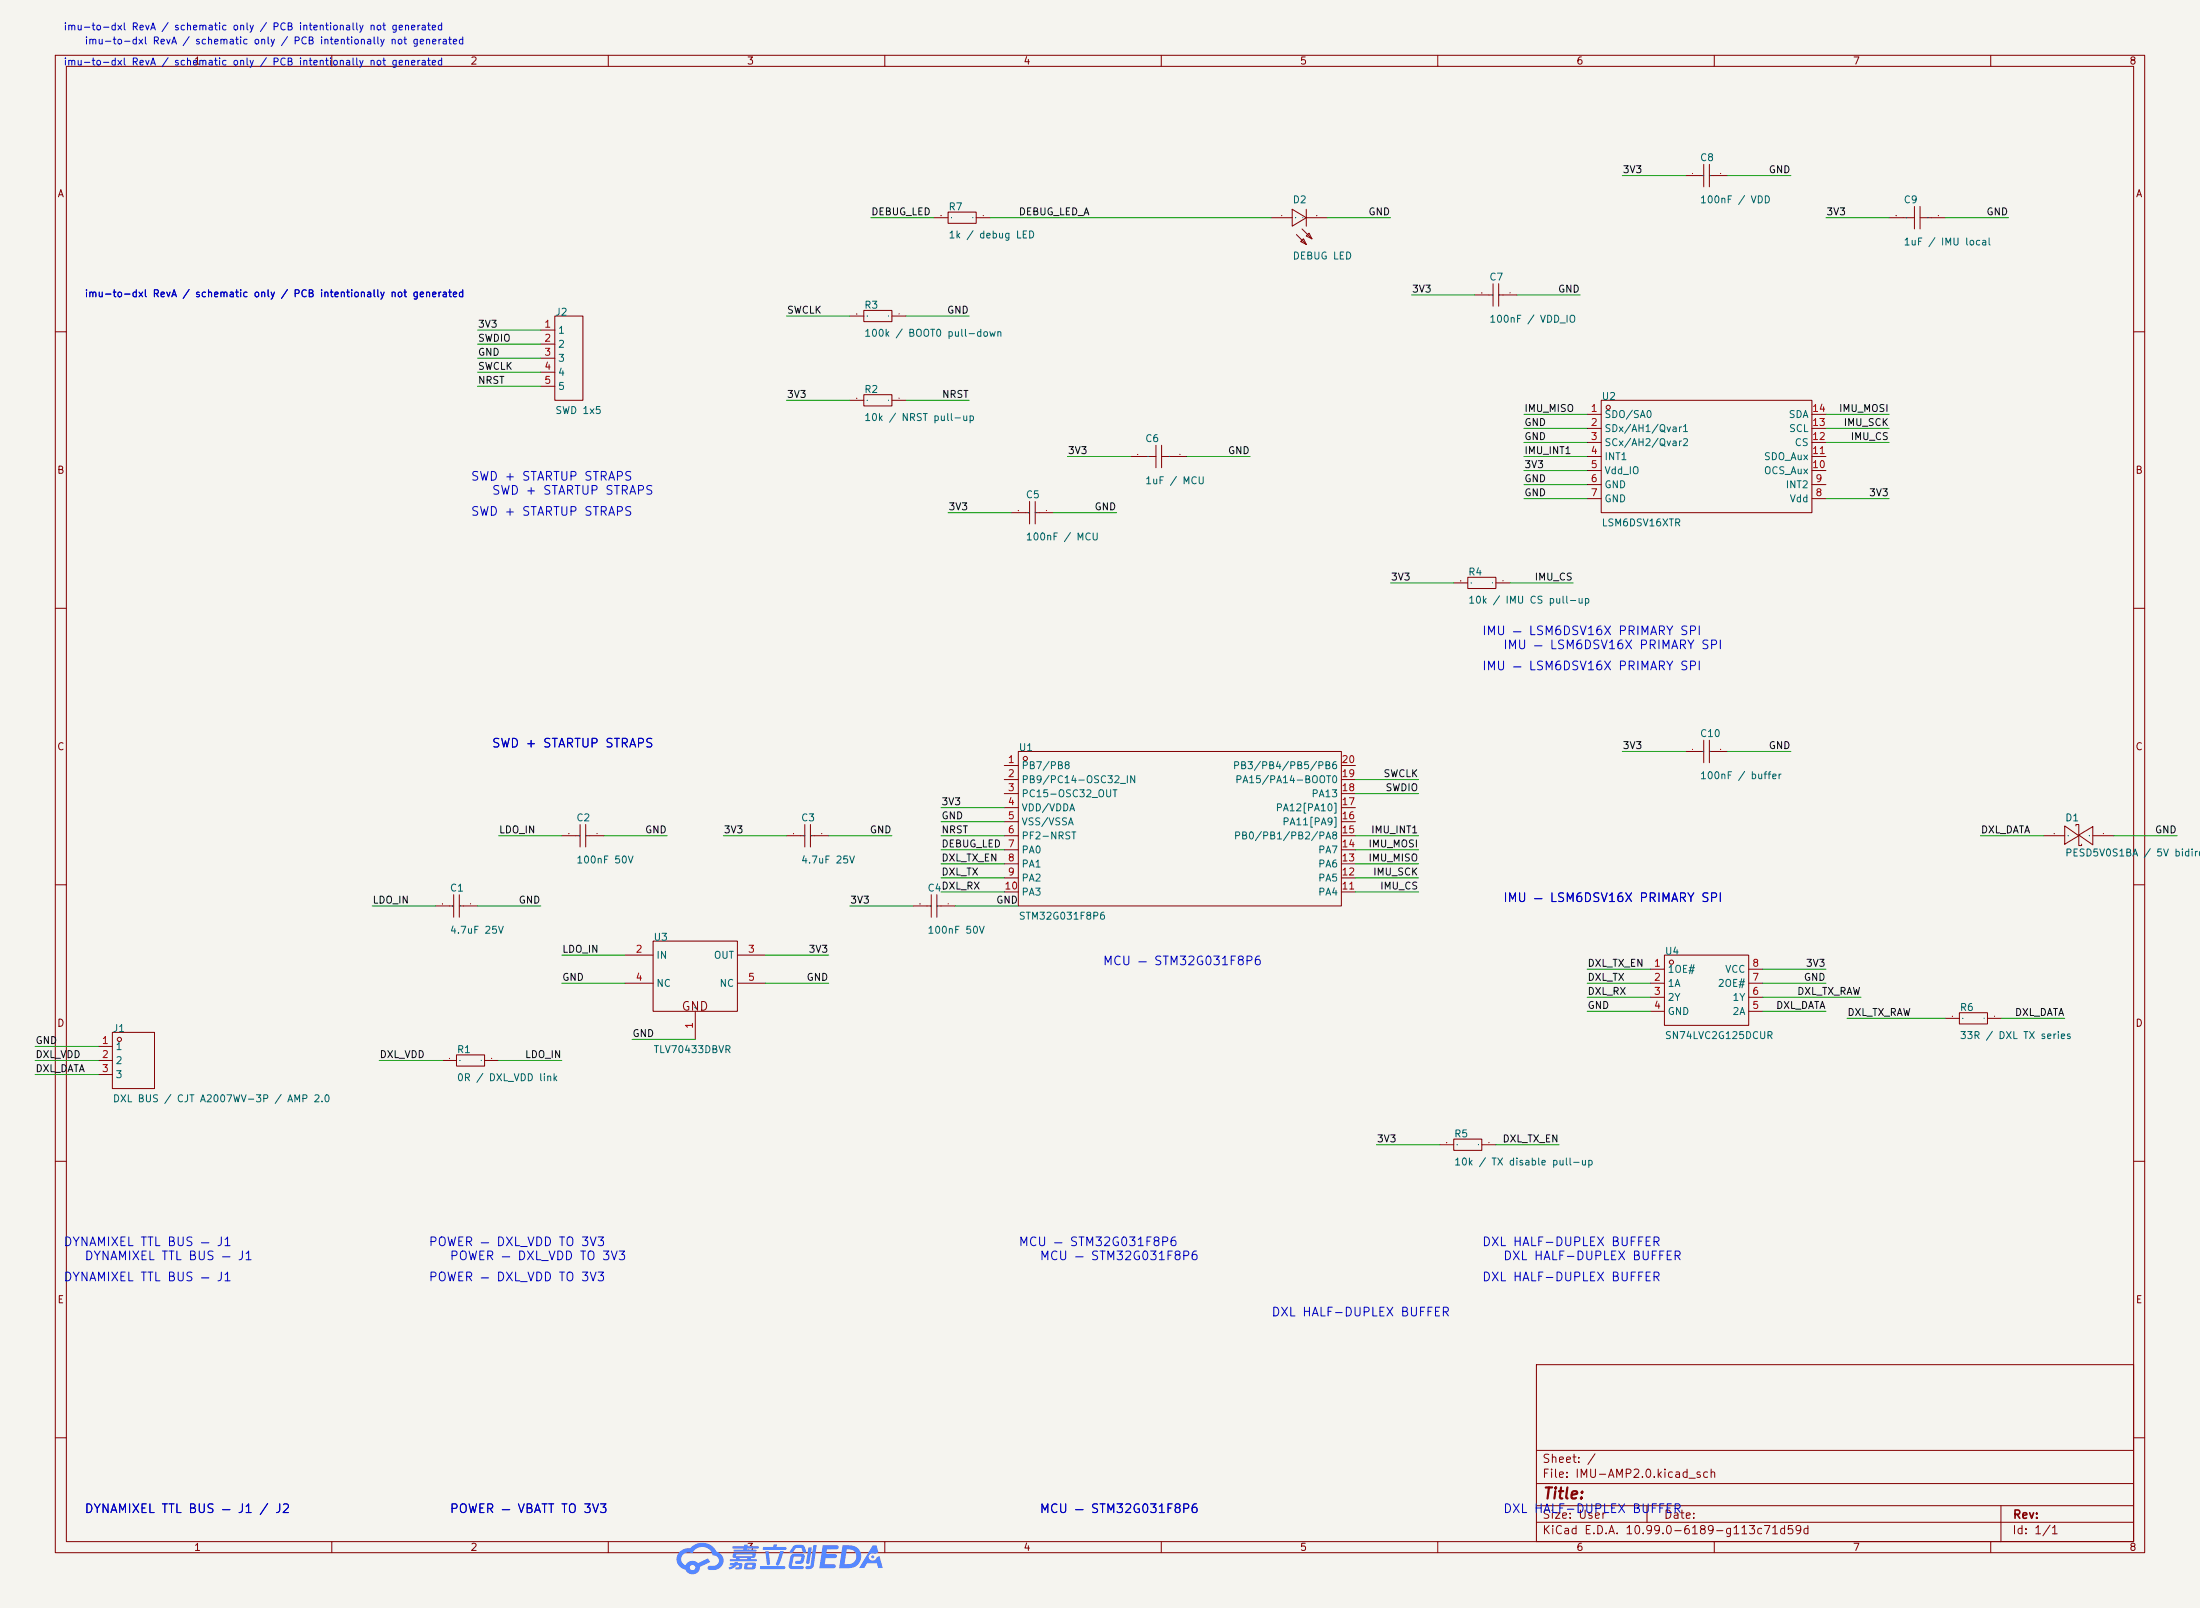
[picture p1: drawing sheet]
<svg xmlns="http://www.w3.org/2000/svg" width="398mm" height="291mm" viewBox="0 0 398 291" stroke-linecap="round" stroke-linejoin="round" font-family="sans-serif">
<path d="M0 0h397.8v290.8h-397.8z" fill="#f5f4ef" stroke="#f5f4ef" stroke-width=".18"/>
<g fill="none" stroke="#840000" stroke-width=".18">
<path d="M10 10h377.8v270.8h-377.8zM12 12h373.8v266.8h-373.8zM60 10v2M110 10v2M160 10v2M210 10v2M260 10v2M310 10v2M360 10v2M304.8 31.7h3.3M308.1 29.7v4.1M309.1 31.7h3.3"/>
<path d="M309.1 29.7v4.1M341.6 39.4h4.6M346.2 37.3v4.1M347.2 39.4h4.6M347.2 37.3v4.1M10 60h2M266.7 53.3h3.3M270 51.3v4.1M271 53.3h3.3M271 51.3v4.1M385.8 60h2M10 110h2"/>
<path d="M262.9 105.4h2.5M265.4 104.4h5.1v2h-5.1zM270.5 105.4h2.5M385.8 110h2M181.6 138.4h2.5M184.1 135.9h58.5v27.9h-58.5zM242.6 138.4h2.5M10 160h2M101.6 151.1h3.3M104.9 149.1v4.1M105.9 151.1h3.3M105.9 149.1v4.1"/>
<path d="M142.2 151.1h3.3M145.5 149.1v4.1M146.6 151.1h3.3M146.6 149.1v4.1M181.6 151.1h2.5M181.6 141h2.5M181.6 143.5h2.5M181.6 146h2.5M181.6 148.6h2.5M181.6 153.7h2.5M181.6 156.2h2.5M181.6 158.7h2.5"/>
<path d="M242.6 151.1h2.5M242.6 141h2.5M242.6 143.5h2.5M242.6 146h2.5M242.6 148.6h2.5M242.6 153.7h2.5M242.6 156.2h2.5M242.6 158.7h2.5M369.6 151.1h3.8M373.4 149.4l2.5 1.7-2.5 1.6zM375.4 149.4v-.3h.5v3.8h.5v-.2M375.9 151l2.6-1.5v3.3z"/>
<path d="M378.5 151.1h3.8M385.8 160h2M78.7 163.8h3.3M82 161.8v4.1M83.1 163.8h3.3M83.1 161.8v4.1M113 172.7h5.1M113 177.8h5.1M118.1 170.2h15.2v12.7h-15.2zM133.3 172.7h5.1M133.3 177.8h5.1M181.6 161.3h2.5"/>
<path d="M242.6 161.3h2.5M298.4 177.8h2.6M298.4 175.3h2.6M301 172.7h15.2v12.7h-15.2zM316.2 177.8h2.6M316.2 175.3h2.6M125.7 182.9v5.1M298.4 180.3h2.6M298.4 182.9h2.6M316.2 180.3h2.6M316.2 182.9h2.6M351.8 184.1h2.5"/>
<path d="M354.3 183.1h5.1v2.1h-5.1zM359.4 184.1h2.5M10 210h2M260.3 207h2.6M262.9 206h5.1v2h-5.1zM268 207h2.5M385.8 210h2M10 260h2M277.8 246.8h108v32h-108zM385.8 260h2M60 278.8v2M110 278.8v2"/>
<path d="M160 278.8v2M210 278.8v2M260 278.8v2M277.8 275.3h108M277.8 272.3h108M277.8 268.3h108M277.8 262.3h108M297.8 272.3v3M310 278.8v2M360 278.8v2M361.8 272.3v6.5"/>
<circle cx="185.4" cy="137.2" r=".38"/>
<circle cx="302.3" cy="174" r=".38"/>
</g>
<g fill="#58f">
<path d="M122.9 280.6a2.96 2.96 0 0 1 2-.7l1.1-.7a2.79 2.79 0 0 1 3.5 1.4 1.69 1.69 0 0 1 1.3 1.9 1.69 1.69 0 0 1-1.7 1.4h-.9l-.2-.4 .2-.3 1.1-.1 .6-.5 .1-.3-.1-.5-.3-.3-.4-.2a.38 .38 0 0 1-.4-.1 .38 .38 0 0 1-.1-.4l-.6-.7-.9-.4-1.1 .2-.7 .7a.37 .37 0 0 1-.3 .3 .37 .37 0 0 1-.4-.2l-.8 .1-.6 .6-.1 .7 .3 .7a.36 .36 0 0 0 .4 .2 .36 .36 0 0 0 .3-.3 1.42 1.42 0 0 1 2 0l1.8-.9 .4 .7-1.8 .9-.2 .6-.6 .6h-.9l-.7-.4a1.31 1.31 0 0 0-1-.7h1.5l.2 .3 .3 .1 .4-.1 .2-.3-.2-.3-.3-.2-.4 .1-.2 .4h-1.6l-.2-.2a1.84 1.84 0 0 1 0-2.7z"/>
<path d="M132 282.7h.8l.1-.2h.5v.1l.7 .1 .2 .2-.2 .7-.3 .2h-.8v-.4l.6-.1v-.2h-.4a2.12 2.12 0 0 1-1.3 .7l-.2-.3 .9-.4h-.7z"/>
<path d="M132.5 279.6h2l.1-.3h.6v.3h1.8l.3 .2-.3 .2h-1.9v.2h1.6l.1 .2-.1 .2h-3.9l-.1-.1v-.3h1.7l.1-.2h-2l-.1-.1z"/>
<path d="M132.7 280.9l.3-.1h3.5l.2 .2-.1 .5-.3 .2h-.5l-.1 .3h1l.2 .2-.2 .1h-4.7v-.3h1.1v-.3h.6l.1 .3h1.2l.2-.3h-2.5l-.2-.1v-.3l3.4 .1 .2-.2-2.9-.1-.1 .2h-.6z"/>
<path d="M134.7 282.7l.4-.1h1.4l.2 .3-.1 .6-.4 .3h-1.5l-.1-.4h1.3l.2-.3-.1-.1h-.7l-.2 .4h-.5z"/>
<path d="M138.4 280.5h.6l.3 2.3-.3 .2-.3-.2z"/>
<path d="M138 279.7h1.8l.2-.4h.5l-.1 .4h1.6l.2 .3-.3 .3h-3.8l-.2-.1z"/>
<path d="M141.1 280.5h.6l-.8 2.3-.1 .2-.3 .1-.2-.3z"/>
<path d="M137.5 283.2h4.3l.2 .3-.3 .2h-4.1l-.2-.1z"/>
<path d="M143.5 279.6l.5-.2h1.2l.3 .4 .3 .9-.6 .1-.3-.9h-.8l-.2 .1-.5 .8h-.6v-.2z"/>
<path d="M143.1 281.2l.6-.3h1.3l.4 .2 .1 .5-.3 1-.4 .2-.9-.1-.1-.2 .1-.2 .9-.1 .1-.7h-1.3l-.4 1.6 .1 .1h1.9l.2 .2-.2 .3h-2l-.4-.2-.2-.4 .3-1.6z"/>
<path d="M146.2 279.8h.6l-.4 2.8-.4 .2-.2-.3z"/>
<path d="M147.1 279.4h.6l-.6 3.8-.4 .5h-.9l-.1-.2v-.2l.7-.1 .2-.2z"/>
<path d="M148.8 279.4h2.5l.3 .2v.4l-.2 .2h-1.9l-.1 .8h1.7l.2 .2 .1 .3-.4 .3h-1.7l-.2 1.1h1.8l.2 .3-.2 .3-2.7 .1z"/>
<path d="M152.4 279.4l2 .2 .6 .3 .5 .5 .2 .7v.9l-.4 .7-.6 .5-.9 .4h-2.1l.2-.7 2.1-.2 .5-.3 .3-.7v-.7l-.3-.5-.5-.3h-.9l-.4 2.7h-.8z"/>
<path d="M157.8 279.5h.7l.3 1.2-.6 .3-.4-.1-.4 .1-.3 .4v.4l.4 .3 .5 .1 .3-.2 .2-.4 .5-.2 .6 2.1h-.8l-.2-.8h-1.8l-.5 .8h-.9z"/>
<circle cx="157.8" cy="281.6" r=".27"/>
</g>
<g fill="none" stroke="#840000" stroke-width=".18">
<path d="M168.9 39.4h2.5M171.4 38.4h5.1v2h-5.1zM176.5 39.4h2.6M229.9 39.4h3.8M233.7 37.8l2.5 1.6-2.5 1.5zM236.2 37.8v3.1M236.2 39.4h3.8M97.8 59.7h2.5M100.3 57.1h5.1v15.3h-5.1zM153.7 57.1h2.5M156.2 56.1h5.1v2.1h-5.1zM161.3 57.1h2.5"/>
<path d="M234.4 42.4l1.8 1.8M235.2 43.7l.5-.5 .5 1zM235.5 41.4l1.7 1.8M236.2 42.7l.5-.5 .5 1zM97.8 62.2h2.5M97.8 64.8h2.5M97.8 67.3h2.5M97.8 69.8h2.5M153.7 72.4h2.5M156.2 71.4h5.1v2h-5.1zM161.3 72.4h2.5M287 74.9h2.6"/>
<path d="M287 77.5h2.6M289.6 72.4h38.1v20.3h-38.1zM327.7 74.9h2.5M327.7 77.5h2.5M182.9 92.7h3.3M186.2 90.7v4M187.2 92.7h3.3M187.2 90.7v4M204.5 82.5h4.5M209 80.5v4.1M210.1 82.5h4.5M210.1 80.5v4.1"/>
<path d="M287 82.5h2.6M287 80h2.6M287 85.1h2.6M287 87.6h2.6M287 90.2h2.6M327.7 82.5h2.5M327.7 80h2.5M327.7 85.1h2.5M327.7 87.6h2.5M327.7 90.2h2.5M304.8 135.9h3.3M308.1 133.9v4"/>
<path d="M309.1 135.9h3.3M309.1 133.9v4M165.1 163.8h3.3M168.4 161.8v4.1M169.4 163.8h3.3M169.4 161.8v4.1M17.8 189.2h2.5M17.8 191.8h2.5M17.8 194.3h2.5M20.3 186.7h7.6v10.1h-7.6zM80 191.8h2.5M82.5 190.8h5.1v2h-5.1z"/>
<path d="M87.6 191.8h2.6"/>
<circle cx="290.8" cy="73.7" r=".38"/>
<circle cx="21.6" cy="188" r=".38"/>
</g>
<g fill="none" stroke="#009600" stroke-width=".18">
<path d="M157.5 39.4h11.4M179.1 39.4h50.8M240 39.4h11.5M293.4 31.7h11.4M312.4 31.7h11.4M330.2 39.4h11.4M351.8 39.4h11.4M86.4 59.7h11.4M142.2 57.1h11.5M163.8 57.1h11.5M255.3 53.3h11.4M274.3 53.3h11.4"/>
<path d="M86.4 67.3h11.4M86.4 64.8h11.4M86.4 62.2h11.4M86.4 69.8h11.4M142.2 72.4h11.5M163.8 72.4h11.5M275.6 77.5h11.4M275.6 74.9h11.4M330.2 77.5h11.4M330.2 74.9h11.4M171.4 92.7h11.5M190.5 92.7h11.4"/>
<path d="M193 82.5h11.5M214.6 82.5h11.5M275.6 85.1h11.4M275.6 82.5h11.4M275.6 87.6h11.4M275.6 90.2h11.4M275.6 80h11.4M330.2 90.2h11.4M330.2 80h11.4M251.5 105.4h11.4M273 105.4h11.5M293.4 135.9h11.4"/>
<path d="M312.4 135.9h11.4M90.2 151.1h11.4M109.2 151.1h11.4M130.8 151.1h11.4M149.9 151.1h11.4M170.2 151.1h11.4M170.2 156.2h11.4M170.2 158.7h11.4M170.2 146h11.4M170.2 148.6h11.4M170.2 153.7h11.4M245.1 151.1h11.4"/>
<path d="M245.1 156.2h11.4M245.1 158.7h11.4M245.1 153.7h11.4M245.1 143.5h11.4M245.1 141h11.4M358.1 151.1h11.5M382.3 151.1h11.4M67.3 163.8h11.4M86.4 163.8h11.4M101.6 172.7h11.4M101.6 177.8h11.4M138.4 172.7h11.5"/>
<path d="M138.4 177.8h11.5M153.7 163.8h11.4M170.2 161.3h11.4M172.7 163.8h11.4M245.1 161.3h11.4M287 175.3h11.4M287 177.8h11.4M318.8 175.3h11.4M318.8 177.8h11.4M6.3 191.8h11.5M6.3 194.3h11.5M6.3 189.2h11.5"/>
<path d="M68.6 191.8h11.4M90.2 191.8h11.4M114.3 188h11.4M287 180.3h11.4M287 182.9h11.4M318.8 180.3h17.7M318.8 182.9h11.4M334 184.1h17.8M361.9 184.1h11.5M248.9 207h11.4M270.5 207h11.4"/>
</g>
<text font-size="2" fill="#840000" x="278.8" y="271.6">Title:</text>
<g font-size="1.6" fill="#0000c2">
<text x="85" y="87.3">SWD + STARTUP STRAPS</text>
<text x="88.8" y="89.8">SWD + STARTUP STRAPS</text>
<text x="85" y="93.7">SWD + STARTUP STRAPS</text>
<text x="267.9" y="115.2">IMU — LSM6DSV16X PRIMARY SPI</text>
<text x="271.7" y="117.8">IMU — LSM6DSV16X PRIMARY SPI</text>
<text x="267.9" y="121.6">IMU — LSM6DSV16X PRIMARY SPI</text>
<text x="88.8" y="135.6">SWD + STARTUP STRAPS</text>
<text x="271.7" y="163.5">IMU — LSM6DSV16X PRIMARY SPI</text>
<text x="199.3" y="174.9">MCU — STM32G031F8P6</text>
<text x="11.4" y="225.7">DYNAMIXEL TTL BUS — J1</text>
<text x="77.4" y="225.7">POWER — DXL_VDD TO 3V3</text>
<text x="184.1" y="225.7">MCU — STM32G031F8P6</text>
<text x="267.9" y="225.7">DXL HALF-DUPLEX BUFFER</text>
<text x="11.4" y="232.1">DYNAMIXEL TTL BUS — J1</text>
<text x="15.2" y="228.3">DYNAMIXEL TTL BUS — J1</text>
<text x="77.4" y="232.1">POWER — DXL_VDD TO 3V3</text>
<text x="81.2" y="228.3">POWER — DXL_VDD TO 3V3</text>
<text x="187.9" y="228.3">MCU — STM32G031F8P6</text>
<text x="267.9" y="232.1">DXL HALF-DUPLEX BUFFER</text>
<text x="271.7" y="228.3">DXL HALF-DUPLEX BUFFER</text>
<text x="229.8" y="238.4">DXL HALF-DUPLEX BUFFER</text>
<text x="15.2" y="274">DYNAMIXEL TTL BUS — J1 / J2</text>
<text x="81.2" y="274">POWER — VBATT TO 3V3</text>
<text x="187.9" y="274">MCU — STM32G031F8P6</text>
<text x="271.7" y="274">DXL HALF-DUPLEX BUFFER</text>
</g>
<text font-size="1.6" fill="#840000" x="123.1" y="183.2">GND</text>
<g font-size="1.5" fill="#840000">
<text x="278.8" y="267.6">File: IMU-AMP2.0.kicad_sch</text>
<text x="278.8" y="264.9">Sheet: /</text>
<text x="278.8" y="275">Size: User</text>
<text x="300.8" y="275">Date:</text>
<text x="363.9" y="275">Rev:</text>
<text x="278.8" y="277.8">KiCad E.D.A. 10.99.0-6189-g113c71d59d</text>
<text x="363.8" y="277.8">Id: 1/1</text>
</g>
<g font-size="1.3" fill="#0000c2">
<text x="11.4" y="5.8">imu-to-dxl RevA / schematic only / PCB intentionally not generated</text>
<text x="15.2" y="8.3">imu-to-dxl RevA / schematic only / PCB intentionally not generated</text>
<text x="11.4" y="12.1">imu-to-dxl RevA / schematic only / PCB intentionally not generated</text>
<text x="15.2" y="54.1">imu-to-dxl RevA / schematic only / PCB intentionally not generated</text>
</g>
<g font-size="1.3" fill="#840000">
<text x="35" y="12">1</text>
<text x="85" y="12">2</text>
<text x="135" y="12">3</text>
<text x="185" y="12">4</text>
<text x="235" y="12">5</text>
<text x="285" y="12">6</text>
<text x="335" y="12">7</text>
<text x="385" y="12">8</text>
<text x="10.3" y="36">A</text>
<text x="386.2" y="36">A</text>
<text x="10.2" y="86">B</text>
<text x="386.1" y="86">B</text>
<text x="10.2" y="136">C</text>
<text x="386.1" y="136">C</text>
<text x="10.2" y="186">D</text>
<text x="386.1" y="186">D</text>
<text x="10.3" y="236">E</text>
<text x="386.1" y="236">E</text>
<text x="35" y="280.8">1</text>
<text x="85" y="280.8">2</text>
<text x="135" y="280.8">3</text>
<text x="185" y="280.8">4</text>
<text x="235" y="280.8">5</text>
<text x="285" y="280.8">6</text>
<text x="335" y="280.8">7</text>
<text x="385" y="280.8">8</text>
</g>
<g font-size="1.3" fill="#006464">
<text x="307.3" y="29.4">C8</text>
<text x="171.4" y="38.3">R7</text>
<text x="233.7" y="37.1">D2</text>
<text x="307.3" y="37.1">100nF / VDD</text>
<text x="344.2" y="37.1">C9</text>
<text x="171.4" y="43.4">1k / debug LED</text>
<text x="233.7" y="47.2">DEBUG LED</text>
<text x="344.2" y="44.7">1uF / IMU local</text>
<text x="269.2" y="51">C7</text>
<text x="100.3" y="57.4">J2</text>
<text x="156.2" y="56.1">R3</text>
<text x="269.2" y="58.7">100nF / VDD_IO</text>
<text x="100.8" y="60.7">1</text>
<text x="100.8" y="63.2">2</text>
<text x="100.8" y="65.7">3</text>
<text x="156.2" y="61.2">100k / BOOT0 pull-down</text>
<text x="100.8" y="68.3">4</text>
<text x="100.8" y="70.8">5</text>
<text x="156.2" y="71.4">R2</text>
<text x="100.3" y="75.2">SWD 1x5</text>
<text x="156.2" y="76.4">10k / NRST pull-up</text>
<text x="289.5" y="72.6">U2</text>
<text x="290" y="75.9">SDO/SA0</text>
<text x="323.4" y="75.9">SDA</text>
<text x="207" y="80.2">C6</text>
<text x="290" y="78.4">SDx/AH1/Qvar1</text>
<text x="290" y="81">SCx/AH2/Qvar2</text>
<text x="290" y="83.5">INT1</text>
<text x="318.9" y="83.5">SDO_Aux</text>
<text x="323.4" y="78.4">SCL</text>
<text x="324.4" y="81">CS</text>
<text x="207" y="87.9">1uF / MCU</text>
<text x="290" y="86.1">Vdd_IO</text>
<text x="290" y="88.6">GND</text>
<text x="318.9" y="86.1">OCS_Aux</text>
<text x="322.8" y="88.6">INT2</text>
<text x="185.4" y="90.4">C5</text>
<text x="289.5" y="95.5">LSM6DSV16XTR</text>
<text x="290" y="91.1">GND</text>
<text x="323.5" y="91.1">Vdd</text>
<text x="185.4" y="98">100nF / MCU</text>
<text x="265.4" y="104.4">R4</text>
<text x="265.4" y="109.5">10k / IMU CS pull-up</text>
<text x="184.1" y="136.1">U1</text>
<text x="307.3" y="133.6">C10</text>
<text x="184.6" y="139.4">PB7/PB8</text>
<text x="184.6" y="141.9">PB9/PC14-OSC32_IN</text>
<text x="222.8" y="139.4">PB3/PB4/PB5/PB6</text>
<text x="223.3" y="141.9">PA15/PA14-BOOT0</text>
<text x="307.3" y="141.2">100nF / buffer</text>
<text x="104.1" y="148.8">C2</text>
<text x="144.8" y="148.8">C3</text>
<text x="184.6" y="144.5">PC15-OSC32_OUT</text>
<text x="184.6" y="147">VDD/VDDA</text>
<text x="184.6" y="149.6">VSS/VSSA</text>
<text x="230.6" y="147">PA12[PA10]</text>
<text x="231.8" y="149.6">PA11[PA9]</text>
<text x="237.1" y="144.5">PA13</text>
<text x="373.4" y="148.8">D1</text>
<text x="184.6" y="152.1">PF2-NRST</text>
<text x="184.6" y="154.6">PA0</text>
<text x="223" y="152.1">PB0/PB1/PB2/PA8</text>
<text x="238.3" y="154.6">PA7</text>
<text x="373.4" y="155.2">PESD5V0S1BA / 5V bidirec</text>
<text x="81.3" y="161.5">C1</text>
<text x="104.1" y="156.4">100nF 50V</text>
<text x="144.8" y="156.4">4.7uF 25V</text>
<text x="167.6" y="161.5">C4</text>
<text x="184.6" y="157.2">PA1</text>
<text x="184.6" y="159.7">PA2</text>
<text x="238.3" y="159.7">PA5</text>
<text x="238.3" y="157.2">PA6</text>
<text x="184.1" y="166.6">STM32G031F8P6</text>
<text x="184.6" y="162.3">PA3</text>
<text x="238.3" y="162.3">PA4</text>
<text x="81.3" y="169.1">4.7uF 25V</text>
<text x="118.1" y="170.4">U3</text>
<text x="118.6" y="173.7">IN</text>
<text x="129" y="173.7">OUT</text>
<text x="167.6" y="169.1">100nF 50V</text>
<text x="301" y="173">U4</text>
<text x="118.6" y="178.8">NC</text>
<text x="130" y="178.8">NC</text>
<text x="301.5" y="176.2">1OE#</text>
<text x="301.5" y="178.8">1A</text>
<text x="310.5" y="178.8">2OE#</text>
<text x="311.9" y="176.2">VCC</text>
<text x="301.5" y="181.3">2Y</text>
<text x="301.5" y="183.8">GND</text>
<text x="313.2" y="183.8">2A</text>
<text x="313.2" y="181.3">1Y</text>
<text x="354.3" y="183.1">R6</text>
<text x="20.3" y="186.9">J1</text>
<text x="20.8" y="190.2">1</text>
<text x="82.5" y="190.7">R1</text>
<text x="118.1" y="190.7">TLV70433DBVR</text>
<text x="301" y="188.2">SN74LVC2G125DCUR</text>
<text x="354.3" y="188.2">33R / DXL TX series</text>
<text x="20.8" y="192.7">2</text>
<text x="20.8" y="195.3">3</text>
<text x="82.5" y="195.8">0R / DXL_VDD link</text>
<text x="20.3" y="199.6">DXL BUS / CJT A2007WV-3P / AMP 2.0</text>
<text x="262.9" y="206">R5</text>
<text x="262.9" y="211.1">10k / TX disable pull-up</text>
</g>
<g font-size="1.3" fill="#0f0f0f">
<text x="293.3" y="31.6">3V3</text>
<text x="319.8" y="31.6">GND</text>
<text x="157.5" y="39.2">DEBUG_LED</text>
<text x="184.1" y="39.2">DEBUG_LED_A</text>
<text x="247.4" y="39.2">GND</text>
<text x="330.2" y="39.2">3V3</text>
<text x="359.1" y="39.2">GND</text>
<text x="255.2" y="53.2">3V3</text>
<text x="281.7" y="53.2">GND</text>
<text x="86.3" y="59.6">3V3</text>
<text x="142.2" y="57">SWCLK</text>
<text x="171.2" y="57">GND</text>
<text x="86.3" y="62.1">SWDIO</text>
<text x="86.3" y="64.6">GND</text>
<text x="86.3" y="69.7">NRST</text>
<text x="86.3" y="67.2">SWCLK</text>
<text x="142.2" y="72.3">3V3</text>
<text x="170.3" y="72.3">NRST</text>
<text x="275.6" y="74.8">IMU_MISO</text>
<text x="275.6" y="77.3">GND</text>
<text x="332.5" y="74.8">IMU_MOSI</text>
<text x="333.3" y="77.3">IMU_SCK</text>
<text x="193" y="82.4">3V3</text>
<text x="222" y="82.4">GND</text>
<text x="275.6" y="82.4">IMU_INT1</text>
<text x="275.6" y="79.9">GND</text>
<text x="334.6" y="79.9">IMU_CS</text>
<text x="275.6" y="87.5">GND</text>
<text x="275.6" y="85">3V3</text>
<text x="171.4" y="92.6">3V3</text>
<text x="197.8" y="92.6">GND</text>
<text x="275.6" y="90">GND</text>
<text x="337.9" y="90">3V3</text>
<text x="251.4" y="105.3">3V3</text>
<text x="277.4" y="105.3">IMU_CS</text>
<text x="293.3" y="135.8">3V3</text>
<text x="319.8" y="135.8">GND</text>
<text x="250.1" y="140.8">SWCLK</text>
<text x="250.4" y="143.4">SWDIO</text>
<text x="170.2" y="148.5">GND</text>
<text x="170.2" y="145.9">3V3</text>
<text x="90.1" y="151">LDO_IN</text>
<text x="116.6" y="151">GND</text>
<text x="130.8" y="151">3V3</text>
<text x="157.2" y="151">GND</text>
<text x="170.2" y="153.5">DEBUG_LED</text>
<text x="170.2" y="151">NRST</text>
<text x="247.4" y="153.5">IMU_MOSI</text>
<text x="247.8" y="151">IMU_INT1</text>
<text x="358.1" y="151">DXL_DATA</text>
<text x="389.6" y="151">GND</text>
<text x="170.2" y="156.1">DXL_TX_EN</text>
<text x="170.2" y="161.2">DXL_RX</text>
<text x="170.2" y="158.6">DXL_TX</text>
<text x="247.4" y="156.1">IMU_MISO</text>
<text x="248.2" y="158.6">IMU_SCK</text>
<text x="249.5" y="161.2">IMU_CS</text>
<text x="67.3" y="163.7">LDO_IN</text>
<text x="93.7" y="163.7">GND</text>
<text x="153.6" y="163.7">3V3</text>
<text x="180.1" y="163.7">GND</text>
<text x="101.6" y="172.6">LDO_IN</text>
<text x="146.1" y="172.6">3V3</text>
<text x="101.6" y="177.7">GND</text>
<text x="145.8" y="177.7">GND</text>
<text x="287" y="177.7">DXL_TX</text>
<text x="287" y="175.1">DXL_TX_EN</text>
<text x="326.1" y="177.7">GND</text>
<text x="326.5" y="175.1">3V3</text>
<text x="287" y="182.8">GND</text>
<text x="287" y="180.2">DXL_RX</text>
<text x="321.1" y="182.8">DXL_DATA</text>
<text x="324.9" y="180.2">DXL_TX_RAW</text>
<text x="334" y="184">DXL_TX_RAW</text>
<text x="364.3" y="184">DXL_DATA</text>
<text x="6.3" y="191.6">DXL_VDD</text>
<text x="6.3" y="189.1">GND</text>
<text x="68.6" y="191.6">DXL_VDD</text>
<text x="94.8" y="191.6">LDO_IN</text>
<text x="114.3" y="187.8">GND</text>
<text x="6.3" y="194.2">DXL_DATA</text>
<text x="248.9" y="206.9">3V3</text>
<text x="271.6" y="206.9">DXL_TX_EN</text>
</g>
<g font-size="1.3" fill="#a90000">
<text x="98.3" y="59.6">1</text>
<text x="98.3" y="62.1">2</text>
<text x="98.3" y="64.6">3</text>
<text x="98.3" y="67.2">4</text>
<text x="98.3" y="69.7">5</text>
<text x="287.6" y="74.8">1</text>
<text x="287.6" y="77.3">2</text>
<text x="327.6" y="77.3">13</text>
<text x="327.6" y="74.8">14</text>
<text x="287.6" y="79.9">3</text>
<text x="287.6" y="82.4">4</text>
<text x="327.6" y="82.4">11</text>
<text x="327.6" y="79.9">12</text>
<text x="287.6" y="85">5</text>
<text x="287.6" y="87.5">6</text>
<text x="327.6" y="85">10</text>
<text x="328.2" y="87.5">9</text>
<text x="287.6" y="90">7</text>
<text x="328.2" y="90">8</text>
<text x="182.1" y="138.3">1</text>
<text x="182.1" y="140.8">2</text>
<text x="182.1" y="143.4">3</text>
<text x="242.5" y="143.4">18</text>
<text x="242.5" y="140.8">19</text>
<text x="242.5" y="138.3">20</text>
<text x="182.1" y="145.9">4</text>
<text x="182.1" y="148.5">5</text>
<text x="242.5" y="148.5">16</text>
<text x="242.5" y="145.9">17</text>
<text x="182.1" y="151">6</text>
<text x="182.1" y="153.5">7</text>
<text x="242.5" y="153.5">14</text>
<text x="242.5" y="151">15</text>
<text x="181.5" y="161.2">10</text>
<text x="182.1" y="156.1">8</text>
<text x="182.1" y="158.6">9</text>
<text x="242.5" y="161.2">11</text>
<text x="242.5" y="158.6">12</text>
<text x="242.5" y="156.1">13</text>
<text x="114.8" y="172.6">2</text>
<text x="135.2" y="172.6">3</text>
<text x="114.8" y="177.7">4</text>
<text x="135.2" y="177.7">5</text>
<text x="299" y="175.1">1</text>
<text x="299" y="177.7">2</text>
<text x="316.8" y="177.7">7</text>
<text x="316.8" y="175.1">8</text>
<text x="299" y="180.2">3</text>
<text x="299" y="182.7">4</text>
<text x="316.8" y="182.7">5</text>
<text x="316.8" y="180.2">6</text>
<text x="18.3" y="189.1">1</text>
<text x="18.3" y="191.6">2</text>
<text x="125.6" y="186.2" transform="rotate(-90 125.6 186.2)">1</text>
<text x="18.3" y="194.2">3</text>
</g>
</svg>
